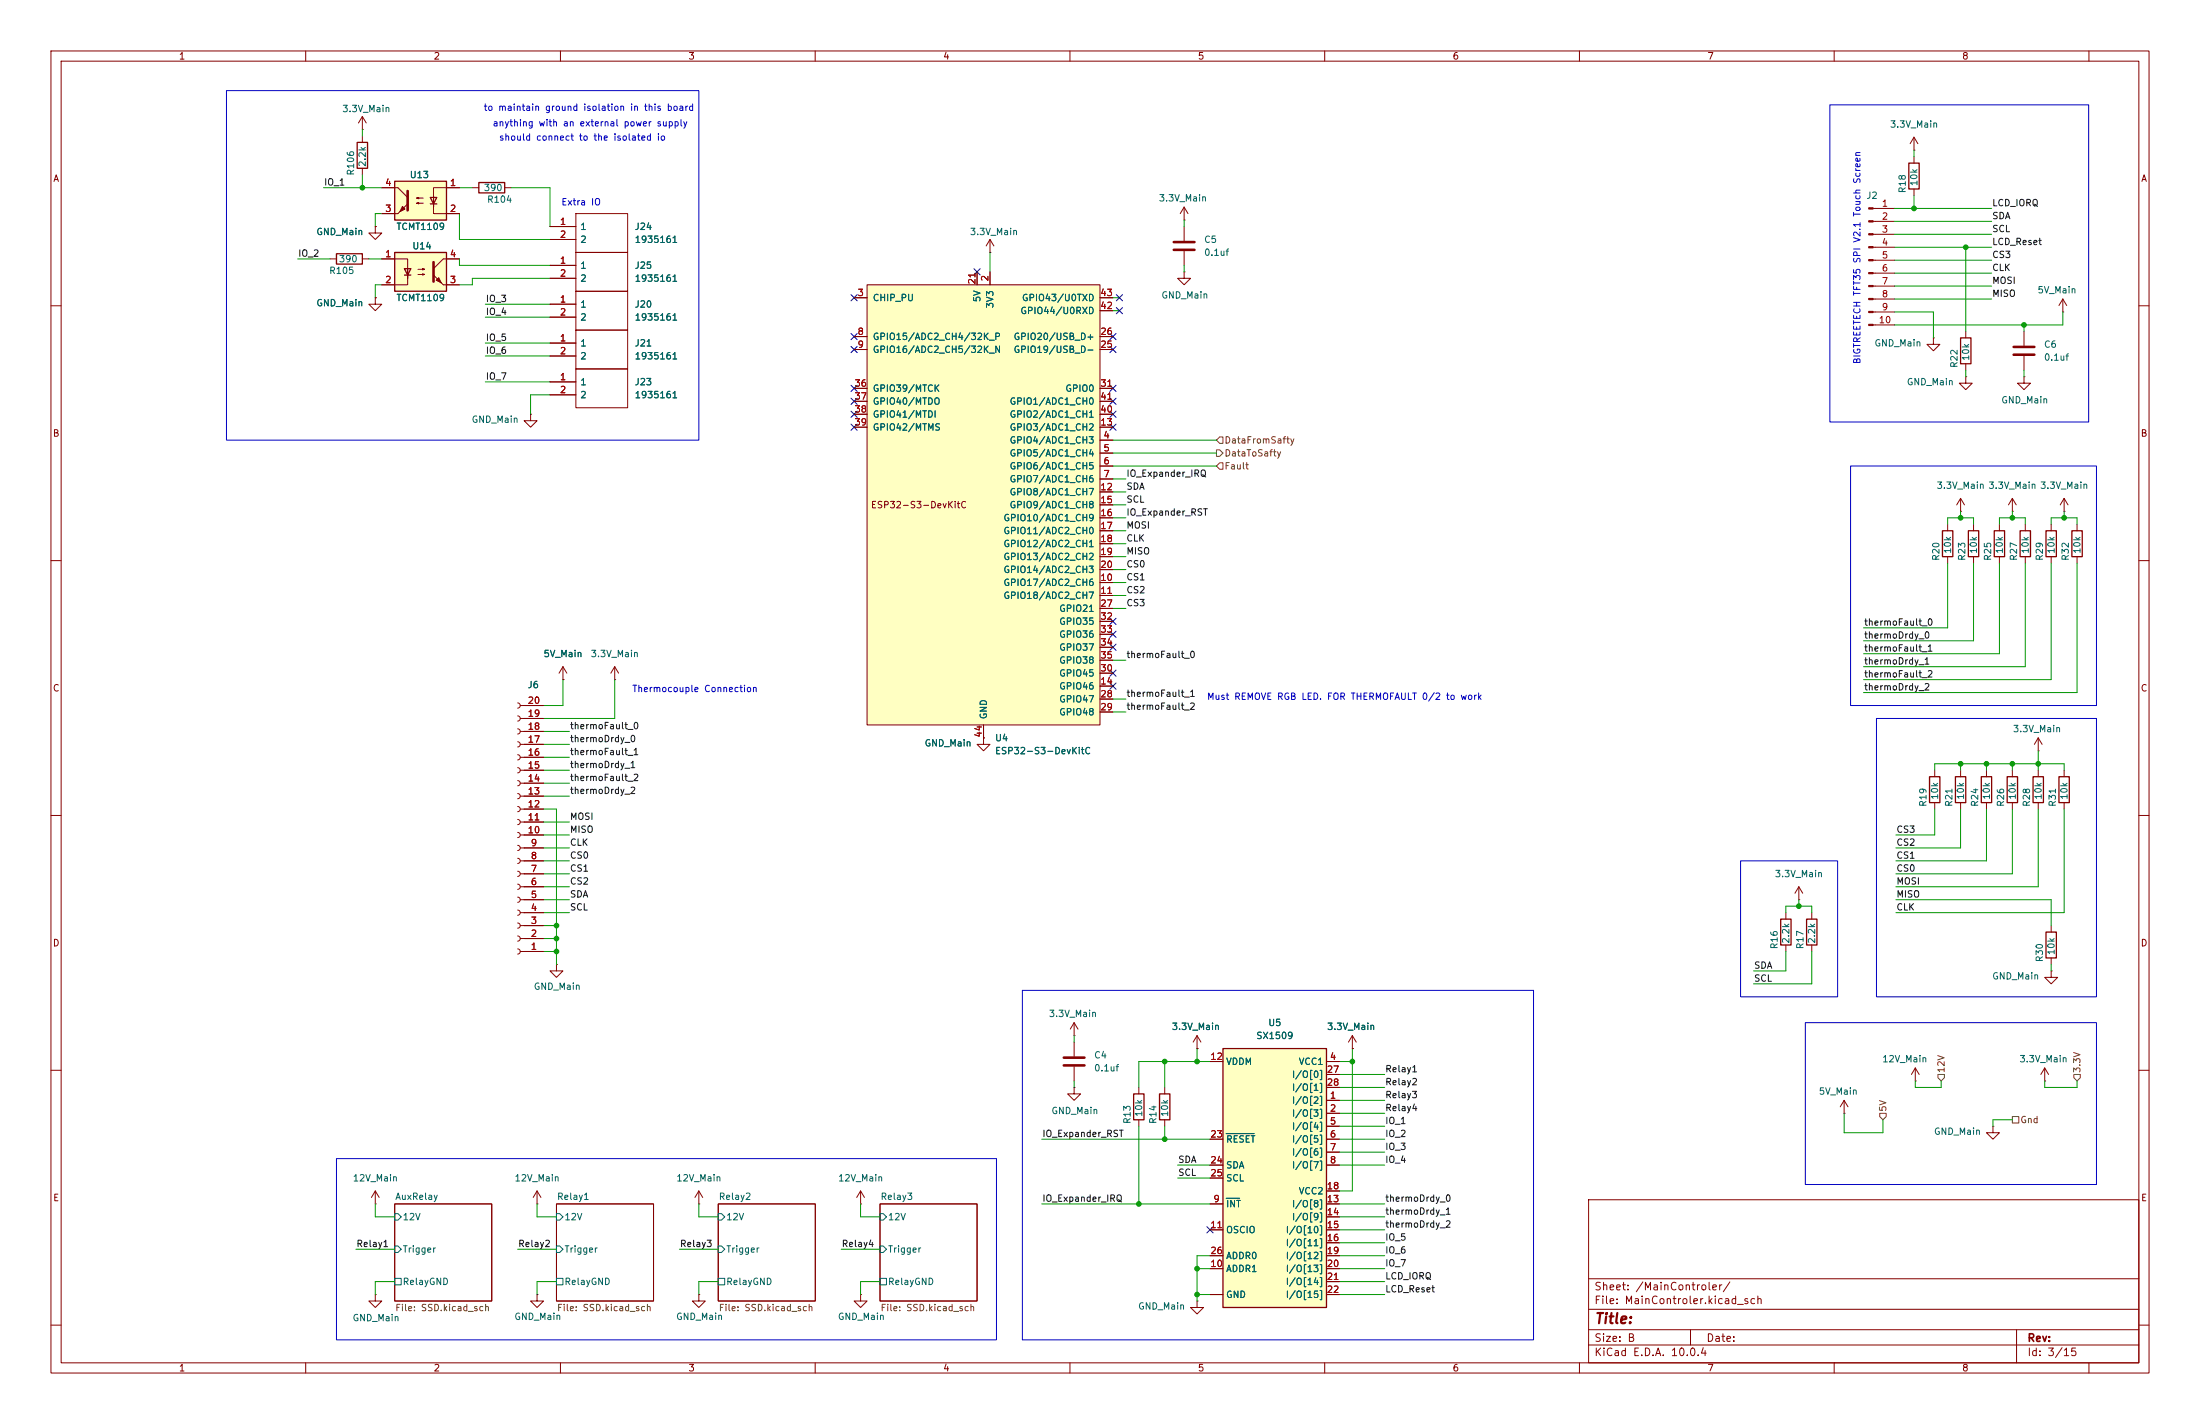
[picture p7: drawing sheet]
<svg xmlns="http://www.w3.org/2000/svg" width="432mm" height="279mm" viewBox="0 0 432 279" stroke-linecap="round" stroke-linejoin="round" font-family="sans-serif">
<g fill="none" stroke="#840000" stroke-width=".2">
<path d="M10 10h411.8v259.4h-411.8zM12 12h407.8v255.4h-407.8zM60 10v2M110 10v2M160 10v2M210 10v2M260 10v2M310 10v2M360 10v2M410 10v2M10 60h2M107.9 67.3h5.1"/>
<path d="M107.9 69.9h5.1M113 64.8h10.2v7.6h-10.2zM419.8 60h2M384.8 97.8l-.8 1.3M384.8 97.8l.8 1.3M384.8 97.8v2.5M10 110h2M384.8 100.3h.1M419.8 110h2M10 160h2M419.8 160h2M10 210h2"/>
<path d="M210.8 213.4v1.2h1.3l-1.3 1.3-1.3-1.3h1.3M210.8 213.4h.1M210.8 204.5v2.8M210.8 209.3v2.8M419.8 210h2M77.5 236.2h19v19.1h-19zM109.2 236.2h19.1v19.1h-19.1zM141 236.2h19v19.1h-19zM172.7 236.2h19.1v19.1h-19.1zM311.8 235.4h108v32h-108zM10 260h2M234.9 255.3v1.2h1.3l-1.3 1.3-1.2-1.3h1.2"/>
<path d="M234.9 255.3h.1M311.8 256.9h108M311.8 250.9h108M419.8 260h2M60 267.4v2M110 267.4v2M160 267.4v2M210 267.4v2M260 267.4v2M310 267.4v2M311.8 263.9h108M311.8 260.9h108"/>
<path d="M331.8 260.9v3M360 267.4v2M395.8 260.9v6.5M410 267.4v2"/>
</g>
<path d="M77.5 238.1h.6l.6 .7-.6 .6h-.6zM109.2 238.1h.7l.6 .7-.6 .6h-.7zM141 238.1h.6l.6 .7-.6 .6h-.6zM172.7 238.1h.7l.6 .7-.6 .6h-.7zM77.5 244.5h.6l.6 .6-.6 .6h-.6zM77.5 250.8h1.2v1.3h-1.2zM109.2 244.5h.7l.6 .6-.6 .6h-.7zM109.2 250.8h1.3v1.3h-1.3zM141 244.5h.6l.6 .6-.6 .6h-.6zM141 250.8h1.2v1.3h-1.2zM172.7 244.5h.7l.6 .6-.6 .6h-.7zM172.7 250.8h1.3v1.3h-1.3z" fill="none" stroke="#006464" stroke-width=".2"/>
<path d="M208.8 207.5h4.1M208.8 209h4.1" fill="none" stroke="#840000" stroke-width=".51"/>
<path d="M170.2 55.9h45.7v86.3h-45.7z" fill="#ffffc2"/>
<g fill="none" stroke="#840000" stroke-width=".2">
<path d="M71.1 26.7v1.2M71.1 33v1.3M92.7 36.8h1.3M99.1 36.8h1.2M375.7 29.5h.1M375.7 26.9l-.8 1.3M375.7 26.9l.7 1.3M375.7 26.9v2.6M375.7 30.7v1.3M375.7 37.1v1.3M73.7 44.5v1.2h1.2l-1.2 1.3-1.3-1.3h1.3M73.7 44.5h.1"/>
<path d="M107.9 44.5h5.1M107.9 47h5.1M113 41.9h10.2v7.6h-10.2zM167.6 58.4h2.6M170.2 55.9h45.7v86.3h-45.7zM191.8 53.3v2.6M194.3 53.3v2.6M215.9 58.4h2.5M367.6 40.9h4.3M367.6 43.4h4.3M367.6 46h4.3M367.6 48.5h4.3"/>
<path d="M367.6 51.1h4.3M367.6 53.6h4.3M367.6 56.1h4.3M367.6 58.7h4.3M404.9 58.7l-.8 1.2M404.9 58.7l.7 1.2M404.9 58.7v2.5M167.6 78.7h2.6M167.6 66h2.6M167.6 68.6h2.6M167.6 76.2h2.6M215.9 78.7h2.5"/>
<path d="M215.9 61h2.5M215.9 66h2.5M215.9 68.6h2.5M215.9 76.2h2.5M367.6 61.2h4.3M367.6 63.8h4.3M404.9 61.2h.1M104.1 81.3v1.3h1.3l-1.3 1.2-1.2-1.2h1.2M104.1 81.3h.1M167.6 83.8h2.6M167.6 81.3h2.6M215.9 83.8h2.5"/>
<path d="M215.9 81.3h2.5M215.9 86.4h2.5M215.9 88.9h2.5M215.9 91.4h2.5M215.9 94h2.5M215.9 96.5h2.5M215.9 99.1h2.5M395 97.8l-.8 1.3M395 97.8l.7 1.3M395 97.8v2.5M215.9 109.2h2.5M215.9 114.3h2.5"/>
<path d="M215.9 116.8h2.5M215.9 101.6h2.5M215.9 104.1h2.5M215.9 106.7h2.5M215.9 111.8h2.5M215.9 119.4h2.5M382.3 102.9v1.2M382.3 109.2v1.3M395 100.3h.1M101.6 137.9l.4 .2 .1 .3-.1 .4-.4 .1M102.1 138.4h4.6M215.9 134.6h2.5"/>
<path d="M215.9 137.2h2.5M215.9 139.7h2.5M215.9 132.1h2.5M215.9 121.9h2.5M215.9 124.5h2.5M215.9 127h2.5M215.9 129.5h2.5M101.6 158.2l.4 .2 .1 .4-.1 .3-.4 .2M101.6 155.7l.4 .2 .1 .3-.1 .4-.4 .1M101.6 153.2l.4 .1 .1 .4-.1 .3-.4 .2M101.6 150.6l.4 .2 .1 .3-.1 .4-.4 .1M101.6 148.1l.4 .1 .1 .4-.1 .3-.4 .2"/>
<path d="M101.6 145.5l.4 .2 .1 .4-.1 .3-.4 .2M101.6 143l.4 .2 .1 .3-.1 .4-.4 .1M101.6 140.5l.4 .1 .1 .4-.1 .3-.4 .2M102.1 158.8h4.6M102.1 156.2h4.6M102.1 153.7h4.6M102.1 151.1h4.6M102.1 148.6h4.6M102.1 146.1h4.6M102.1 143.5h4.6M102.1 141h4.6M193 144.8v1.3h1.3l-1.3 1.2-1.2-1.2h1.2"/>
<path d="M193 144.8h.1M193 142.2v2.6M101.6 178.6l.4 .1 .1 .4-.1 .3-.4 .2M101.6 176l.4 .2 .1 .3-.1 .4-.4 .1M101.6 173.5l.4 .1 .1 .4-.1 .3-.4 .2M101.6 170.9l.4 .2 .1 .4-.1 .3-.4 .2M101.6 168.4l.4 .2 .1 .3-.1 .4-.4 .1M101.6 165.9l.4 .1 .1 .4-.1 .3-.4 .2M101.6 163.3l.4 .2 .1 .3-.1 .4-.4 .1M101.6 160.8l.4 .1 .1 .4-.1 .3-.4 .2M102.1 179.1h4.6M102.1 176.5h4.6"/>
<path d="M102.1 174h4.6M102.1 171.5h4.6M102.1 168.9h4.6M102.1 166.4h4.6M102.1 163.8h4.6M102.1 161.3h4.6M350.5 179.1v1.2M353.1 176.5h.1M353.1 174l-.8 1.3M353.1 174l.7 1.3M353.1 174v2.5M355.6 179.1v1.2"/>
<path d="M101.6 186.2l.4 .1 .1 .4-.1 .3-.4 .2M101.6 183.6l.4 .2 .1 .4-.1 .3-.4 .2M101.6 181.1l.4 .2 .1 .3-.1 .4-.4 .1M102.1 186.7h4.6M102.1 184.2h4.6M102.1 181.6h4.6M350.5 185.4v1.3M355.6 185.4v1.3M223.5 213.4v1.2M223.5 219.7v1.3M228.6 213.4v1.2M228.6 219.7v1.3"/>
<path d="M234.9 205.7h.1M234.9 203.2l-.7 1.3M234.9 203.2l.8 1.3M234.9 203.2v2.5M265.4 205.7h.1M265.4 203.2l-.7 1.3M265.4 203.2l.8 1.3M265.4 203.2v2.5M361.9 218.4h.1M361.9 215.9l-.7 1.3M361.9 215.9l.8 1.3M361.9 215.9v2.5"/>
<path d="M375.9 212.1h.1M375.9 209.6l-.7 1.2M375.9 209.6l.8 1.2M375.9 209.6v2.5M401.3 212.1h.1M401.3 209.6l-.7 1.2M401.3 209.6l.8 1.2M401.3 209.6v2.5M73.7 236.2h.1M73.7 233.7l-.8 1.3M73.7 233.7l.7 1.3M73.7 233.7v2.5"/>
<path d="M105.4 236.2h.1M105.4 233.7l-.8 1.3M105.4 233.7l.8 1.3M105.4 233.7v2.5M137.2 236.2h.1M137.2 233.7l-.8 1.3M137.2 233.7l.7 1.3M137.2 233.7v2.5M168.9 236.2h.1M168.9 233.7l-.8 1.3M168.9 233.7l.8 1.3M168.9 233.7v2.5"/>
<path d="M391.2 221v1.3h1.2l-1.2 1.2-1.3-1.2h1.3M391.2 221h.1M73.7 254v1.3h1.2l-1.2 1.2-1.3-1.2h1.3M73.7 254h.1M105.4 254v1.3h1.3l-1.3 1.2-1.3-1.2h1.3M105.4 254h.1M137.2 254v1.3h1.2l-1.2 1.2-1.3-1.2h1.3M137.2 254h.1M168.9 254v1.3h1.3l-1.3 1.2-1.3-1.2h1.3M168.9 254h.1"/>
</g>
<path d="M70.1 27.9h2v5.1h-2zM94 35.8h5.1v2h-5.1zM374.6 32h2.1v5.1h-2.1zM381.3 104.1h2v5.1h-2zM349.5 180.3h2v5.1h-2zM354.6 180.3h2v5.1h-2zM222.5 214.6h2v5.1h-2zM227.6 214.6h2v5.1h-2z" fill="none" stroke="#840000" stroke-width=".25"/>
<g fill="#840000" stroke="#840000" stroke-width=".2">
<path d="M366.8 40.8h.8v.2h-.8z"/>
<path d="M366.8 43.3h.8v.3h-.8z"/>
<path d="M366.8 45.8h.8v.3h-.8z"/>
<path d="M366.8 48.4h.8v.2h-.8z"/>
<path d="M366.8 50.9h.8v.3h-.8z"/>
<path d="M366.8 53.5h.8v.2h-.8z"/>
<path d="M366.8 56h.8v.3h-.8z"/>
<path d="M366.8 58.5h.8v.3h-.8z"/>
<path d="M366.8 61.1h.8v.2h-.8z"/>
<path d="M366.8 63.6h.8v.3h-.8z"/>
</g>
<path d="M77.5 35.6h10.1v7.6h-10.1z" fill="#ffffc2"/>
<path d="M77.5 35.6h10.1v7.6h-10.1zM84.5 38.7h1.2l-.6 1.3zM84.5 40h1.2M384.8 66.3h2v5.1h-2zM378.7 152.4h2v5.1h-2zM383.8 152.4h2v5.1h-2zM388.9 152.4h2v5.1h-2zM399 152.4h2.1v5.1h-2.1zM404.1 152.4h2v5.1h-2zM401.6 182.9h2v5.1h-2z" fill="none" stroke="#840000" stroke-width=".25"/>
<g fill="none" stroke="#840000" stroke-width=".2">
<path d="M71.1 25.4h.1M71.1 22.9l-.7 1.2M71.1 22.9l.8 1.2M71.1 22.9v2.5M74.9 36.8h3.2l1.9 1.9M81.8 38.9l.4-.2v.3l-.4-.1h1.3M81.8 39.9l.4-.1v.2l-.4-.1h1.3M90.2 36.8h-5.1v3.8v-1.9M73.7 58.4v1.3h1.2l-1.2 1.3-1.3-1.3h1.3M73.7 58.4h.1M74.9 41.9h3.2M85.1 40v1.9h5.1"/>
<path d="M194.3 49.5h.1M194.3 47l-.8 1.3M194.3 47l.8 1.3M194.3 47v2.5M232.4 53.3v1.3h1.3l-1.3 1.3-1.3-1.3h1.3M232.4 53.3h.1M232.4 43.2h.1M232.4 40.6l-.8 1.3M232.4 40.6l.8 1.3M232.4 40.6v2.6M232.4 44.5v2.7M232.4 49.3v2.8"/>
<path d="M379.5 66.3v1.3h1.2l-1.2 1.2-1.3-1.2h1.3M379.5 66.3h.1M385.8 73.9v1.3h1.3l-1.3 1.3-1.2-1.3h1.2M385.8 73.9h.1M385.8 65v1.3M385.8 71.4v1.2M397.3 73.9v1.3h1.2l-1.2 1.3-1.3-1.3h1.3M397.3 73.9h.1M397.3 65v2.8M397.3 69.9v2.7M110.5 133.4h.1M110.5 130.8l-.8 1.3"/>
<path d="M110.5 130.8l.8 1.3M110.5 130.8v2.6M120.6 133.4h.1M120.6 130.8l-.7 1.3M120.6 130.8l.8 1.3M120.6 130.8v2.6M379.7 151.1v1.3M379.7 157.5v1.3M384.8 151.1v1.3M384.8 157.5v1.3M389.9 151.1v1.3M389.9 157.5v1.3"/>
<path d="M400 147.3h.1M400 144.8l-.7 1.3M400 144.8l.8 1.3M400 144.8v2.5M400 151.1v1.3M400 157.5v1.3M405.1 151.1v1.3M405.1 157.5v1.3M109.2 189.2v1.3h1.3l-1.3 1.3-1.3-1.3h1.3M109.2 189.2h.1M402.6 190.5v1.3h1.3l-1.3 1.2-1.3-1.2h1.3M402.6 190.5h.1"/>
<path d="M402.6 181.6v1.3M402.6 188v1.2"/>
</g>
<path d="M80 37.5v3.8M230.4 47.5h4M230.4 49h4M395.2 68.1h4.1M395.2 69.6h4.1" fill="none" stroke="#840000" stroke-width=".51"/>
<g fill="#840000" stroke="#840000" stroke-width=".2">
<path d="M79 40.5l.5 .5-1 .5z"/>
<path d="M80 40l-1.9 1.9z"/>
</g>
<path d="M240 205.7h20.3v50.8h-20.3z" fill="#ffffc2"/>
<path d="M396.5 104.1h2v5.1h-2zM401.6 104.1h2v5.1h-2zM406.7 104.1h2v5.1h-2zM394 152.4h2v5.1h-2zM240 205.7h20.3v50.8h-20.3z" fill="none" stroke="#840000" stroke-width=".25"/>
<g fill="none" stroke="#840000" stroke-width=".2">
<path d="M397.5 102.9v1.2M397.5 109.2v1.3M402.6 102.9v1.2M402.6 109.2v1.3M407.7 102.9v1.2M407.7 109.2v1.3M395 151.1v1.3M395 157.5v1.3M237.5 208.3h2.5M260.3 215.9h2.6M260.3 218.4h2.6M260.3 208.3h2.6"/>
<path d="M260.3 210.8h2.6M260.3 213.4h2.6M237.5 223.5h2.5M237.5 228.6h2.5M237.5 236.2h2.5M237.5 231.1h2.5M260.3 221h2.6M260.3 223.5h2.6M260.3 226.1h2.6M260.3 228.6h2.6M260.3 236.2h2.6M260.3 238.8h2.6"/>
<path d="M260.3 233.7h2.6M237.5 248.9h2.5M237.5 241.3h2.5M237.5 254h2.5M237.5 246.4h2.5M260.3 248.9h2.6M260.3 241.3h2.6M260.3 243.8h2.6M260.3 254h2.6M260.3 246.4h2.6M260.3 251.5h2.6"/>
</g>
<path d="M240.7 235.1h2.6M240.7 222.4h5.5" fill="none" stroke="#006464" stroke-width=".2"/>
<path d="M77.5 49.5h10.1v7.7h-10.1z" fill="#ffffc2"/>
<path d="M66 49.8h5.1v2h-5.1zM77.5 49.5h10.1v7.7h-10.1zM79.4 52.7h1.2l-.6 1.3zM79.4 54h1.2M386.3 104.1h2.1v5.1h-2.1zM391.4 104.1h2v5.1h-2z" fill="none" stroke="#840000" stroke-width=".25"/>
<g fill="none" stroke="#840000" stroke-width=".2">
<path d="M74.9 36.8h2.6M87.6 36.8h2.6M64.8 50.8h1.2M71.1 50.8h1.3M73.7 44.5h.1M73.7 58.4h.1M74.9 50.8h5.1v3.8v-1.9M74.9 41.9h2.6M80 54v1.9h-5.1M82 52.8h1.3l-.4 .2v-.3l.4 .1M82 53.8h1.3l-.4 .2v-.3l.4 .1M87 55.9h3.2"/>
<path d="M87.6 41.9h2.6M90.2 50.8h-3.2l-1.9 1.9M107.9 59.7h5.1M107.9 52.1h5.1M107.9 54.6h5.1M107.9 44.5h5.1M107.9 47h5.1M113 57.2h10.2v7.6h-10.2zM113 49.5h10.2v7.7h-10.2zM167.6 58.4h2.6M191.8 53.3v2.6M194.3 53.3v2.6"/>
<path d="M215.9 58.4h2.5M107.9 74.9h5.1M107.9 77.5h5.1M107.9 62.2h5.1M107.9 67.3h5.1M107.9 69.9h5.1M113 72.4h10.2v7.6h-10.2zM167.6 78.7h2.6M167.6 66h2.6M167.6 68.6h2.6M167.6 76.2h2.6M215.9 78.7h2.5"/>
<path d="M215.9 61h2.5M215.9 66h2.5M215.9 68.6h2.5M215.9 76.2h2.5M167.6 83.8h2.6M167.6 81.3h2.6M215.9 83.8h2.5M215.9 81.3h2.5M215.9 86.4h2.5M215.9 88.9h2.5M215.9 91.4h2.5M215.9 94h2.5"/>
<path d="M215.9 96.5h2.5M215.9 99.1h2.5M405.1 97.8l-.7 1.3M405.1 97.8l.8 1.3M405.1 97.8v2.5M215.9 109.2h2.5M215.9 114.3h2.5M215.9 116.8h2.5M215.9 101.6h2.5M215.9 104.1h2.5M215.9 106.7h2.5M215.9 111.8h2.5"/>
<path d="M215.9 119.4h2.5M387.3 102.9v1.2M387.3 109.2v1.3M392.4 102.9v1.2M392.4 109.2v1.3M405.1 100.3h.1M102.9 138.4h3.8M110.5 133.4h.1M215.9 134.6h2.5M215.9 137.2h2.5M215.9 139.7h2.5M215.9 132.1h2.5"/>
<path d="M215.9 121.9h2.5M215.9 124.5h2.5M215.9 127h2.5M215.9 129.5h2.5M102.9 158.8h3.8M102.9 156.2h3.8M102.9 153.7h3.8M102.9 151.1h3.8M102.9 148.6h3.8M102.9 146.1h3.8M102.9 143.5h3.8M102.9 141h3.8"/>
<path d="M193 144.8h.1M193 142.2v2.6M102.9 179.1h3.8M102.9 176.5h3.8M102.9 174h3.8M102.9 171.5h3.8M102.9 168.9h3.8M102.9 166.4h3.8M102.9 163.8h3.8M102.9 161.3h3.8M102.9 186.7h3.8M102.9 184.2h3.8"/>
<path d="M102.9 181.6h3.8M210.8 203.2h.1M210.8 200.7l-.7 1.2M210.8 200.7l.8 1.2M210.8 200.7v2.5M234.9 205.7h.1M237.5 208.3h2.5M260.3 215.9h2.6M260.3 218.4h2.6M260.3 208.3h2.6M260.3 210.8h2.6M260.3 213.4h2.6"/>
<path d="M265.4 205.7h.1M237.5 223.5h2.5M237.5 228.6h2.5M237.5 236.2h2.5M237.5 231.1h2.5M260.3 221h2.6M260.3 223.5h2.6M260.3 226.1h2.6M260.3 228.6h2.6M260.3 236.2h2.6M260.3 238.8h2.6M260.3 233.7h2.6"/>
<path d="M237.5 248.9h2.5M237.5 241.3h2.5M237.5 254h2.5M237.5 246.4h2.5M260.3 248.9h2.6M260.3 241.3h2.6M260.3 243.8h2.6M260.3 254h2.6M260.3 246.4h2.6M260.3 251.5h2.6"/>
</g>
<path d="M85.1 51.4v3.8" fill="none" stroke="#840000" stroke-width=".51"/>
<g fill="#840000" stroke="#840000" stroke-width=".2">
<path d="M85.6 55l.5-.5 .5 1z"/>
<path d="M85.1 54l1.9 1.9z"/>
</g>
<path d="M238.8 91.4l.6-.6h.6v1.3h-.6zM238.8 88.3h.6l.6 .6-.6 .6h-.6zM239.4 85.7h.6v1.3h-.6l-.6-.6zM368.9 218.4h1.3v.7l-.6 .6-.7-.6zM380.4 210.8h1.2v.7l-.6 .6-.6-.6zM395 219.1h1.2v1.2h-1.2zM407 210.8h1.3v.7l-.6 .6-.7-.6z" fill="none" stroke="#725600" stroke-width=".2"/>
<g fill="none" stroke="#009600" stroke-width=".2">
<path d="M63.5 36.8h11.4M71.1 25.4v1.3M71.1 34.3v2.5M90.2 36.8h2.5M100.3 36.8h7.6v7.7M375.7 29.5v1.2M375.7 38.4v2.5M58.4 50.8h6.4M72.4 50.8h2.5M74.9 55.9h-1.2v2.5M74.9 41.9h-1.2v2.6M90.2 41.9v5.1h17.7"/>
<path d="M90.2 50.8v1.3h17.7M95.2 59.7h12.7M107.9 54.6h-15.2v1.3h-2.5M194.3 49.5v3.8M218.4 58.4h1.3M232.4 43.2v1.3M232.4 52.1v1.2M371.9 40.9h19M371.9 48.5h19M371.9 46h19M371.9 43.4h19M371.9 56.1h19"/>
<path d="M371.9 58.7h19M371.9 51.1h19M371.9 53.6h19M385.8 48.5v16.5M95.2 74.9h12.7M95.2 67.3h12.7M95.2 69.9h12.7M95.2 62.2h12.7M107.9 77.5h-3.8v3.8M218.4 61h1.3M371.9 61.2h7.6v5.1M385.8 72.6v1.3"/>
<path d="M397.3 63.8v1.2M397.3 72.6v1.3M404.9 61.2v2.6h-33M218.4 94h2.6M218.4 91.4h20.4M218.4 96.5h2.6M218.4 99.1h2.6M218.4 86.4h20.4M218.4 88.9h20.4M218.4 119.4h2.6M218.4 104.1h2.6M218.4 106.7h2.6"/>
<path d="M218.4 101.6h2.6M218.4 109.2h2.6M218.4 111.8h2.6M218.4 116.8h2.6M218.4 114.3h2.6M382.3 102.9v-1.3h5v1.3M382.3 110.5v12.7h-16.5M384.8 100.3v1.3M387.3 110.5v15.2h-21.5M392.4 102.9v-1.3h5.1v1.3M392.4 110.5v17.8h-26.6M395 100.3v1.3"/>
<path d="M397.5 110.5v20.3h-31.7M402.6 102.9v-1.3h5.1v1.3M402.6 110.5v22.9h-36.8M405.1 100.3v1.3M407.7 110.5v25.4h-41.9M110.5 133.4v5h-3.8M120.6 133.4v7.6h-13.9M218.4 137.2h2.6M218.4 139.7h2.6M218.4 129.5h2.6M106.7 143.5h5.1M106.7 153.7h5.1"/>
<path d="M106.7 148.6h5.1M106.7 146.1h5.1M106.7 151.1h5.1M106.7 158.8h2.5v30.4M106.7 156.2h5.1M379.7 158.8v5h-7.6M379.7 151.1v-1.2h25.4v1.2M384.8 158.8v7.6h-12.7M384.8 149.9v1.2M389.9 158.8v10.1h-17.8M389.9 149.9v1.2M395 158.8v12.7h-22.9"/>
<path d="M395 149.9v1.2M400 158.8v15.2h-27.9M400 147.3v3.8M405.1 158.8v20.3h-33M106.7 176.5h5.1M106.7 166.4h5.1M106.7 171.5h5.1M106.7 163.8h5.1M106.7 179.1h5.1M106.7 168.9h5.1M106.7 174h5.1M106.7 161.3h5.1"/>
<path d="M350.5 179.1v-1.3h5.1v1.3M353.1 176.5v1.3M372.1 176.5h30.5v5.1M106.7 184.2h2.5M106.7 181.6h2.5M106.7 186.7h2.5M350.5 186.7v3.8h-6.3M355.6 186.7v6.3h-11.4M402.6 189.2v1.3M210.8 203.2v1.3M210.8 212.1v1.3M228.6 208.3v5.1"/>
<path d="M234.9 205.7v2.6M237.5 208.3h-14v5.1M262.9 208.3h2.5M262.9 210.8h8.9M262.9 218.4h8.9M262.9 213.4h8.9M262.9 215.9h8.9M265.4 205.7v28h-2.5M361.9 218.4v3.9h7.7v-2.6M375.9 212.1v1.3h5.1v-1.3M395 219.7h-3.8v1.3M401.3 212.1v1.3h6.4v-1.3"/>
<path d="M73.7 236.2v2.6h3.8M105.4 236.2v2.6h3.8M137.2 236.2v2.6h3.8M168.9 236.2v2.6h3.8M204.5 236.2h33M204.5 223.5h33M223.5 221v15.2M228.6 221v2.5M231.1 228.6h6.4M231.1 231.1h6.4M262.9 228.6h8.9M262.9 226.1h8.9"/>
<path d="M262.9 236.2h8.9M262.9 238.8h8.9M262.9 221h8.9M262.9 223.5h8.9M69.8 245.1h7.7M77.5 251.5h-3.8v2.5M101.6 245.1h7.6M109.2 251.5h-3.8v2.5M133.3 245.1h7.7M141 251.5h-3.8v2.5M165.1 245.1h7.6M172.7 251.5h-3.8v2.5"/>
<path d="M234.9 248.9h2.6M234.9 254h2.6M237.5 246.4h-2.6v8.9M262.9 248.9h8.9M262.9 246.4h8.9M262.9 243.8h8.9M262.9 254h8.9M262.9 251.5h8.9M262.9 241.3h8.9"/>
</g>
<g fill="none" stroke="#000084" stroke-width=".2">
<path d="M167 57.8l1.2 1.2M168.2 57.8l-1.2 1.2M191.2 52.7l1.2 1.2M192.4 52.7l-1.2 1.2M219.1 57.8l1.2 1.2M220.3 57.8l-1.2 1.2M167 78.1l1.2 1.2M167 65.4l1.2 1.2M167 75.6l1.2 1.2M167 68l1.2 1.2M168.2 78.1l-1.2 1.2M168.2 65.4l-1.2 1.2"/>
<path d="M168.2 75.6l-1.2 1.2M168.2 68l-1.2 1.2M217.8 68l1.2 1.2M217.8 65.4l1.2 1.2M217.8 75.6l1.2 1.2M217.8 78.1l1.2 1.2M219 68l-1.2 1.2M219 65.4l-1.2 1.2M219 75.6l-1.2 1.2M219 78.1l-1.2 1.2M219.1 60.4l1.2 1.2M220.3 60.4l-1.2 1.2"/>
<path d="M167 80.7l1.2 1.2M167 83.2l1.2 1.2M168.2 80.7l-1.2 1.2M168.2 83.2l-1.2 1.2M217.8 83.2l1.2 1.2M217.8 80.7l1.2 1.2M219 83.2l-1.2 1.2M219 80.7l-1.2 1.2M217.8 121.3l1.2 1.2M217.8 131.5l1.2 1.2M217.8 123.9l1.2 1.2M217.8 126.4l1.2 1.2"/>
<path d="M217.8 134l1.2 1.2M219 121.3l-1.2 1.2M219 131.5l-1.2 1.2M219 123.9l-1.2 1.2M219 126.4l-1.2 1.2M219 134l-1.2 1.2M236.9 240.7l1.2 1.2M238.1 240.7l-1.2 1.2"/>
</g>
<path d="M44.4 17.8h92.8v68.6h-92.8zM359.2 20.6h50.8v62.2h-50.8zM363.2 91.4h48.3v47h-48.3zM368.3 141h43.2v54.6h-43.2zM341.6 168.9h19.1v26.7h-19.1zM200.7 194.3h100.3v68.6h-100.3zM354.3 200.7h57.2v31.7h-57.2zM66 227.3h129.6v35.6h-129.6z" fill="none" stroke="#0000c2" stroke-width=".2"/>
<path d="M240.7 235.1h2.6M240.7 222.4h5.5" fill="none" stroke="#006464" stroke-width=".2"/>
<g fill="#009600" stroke="#009600" stroke-width=".2">
<circle cx="109.2" cy="181.6" r=".46"/>
<circle cx="109.2" cy="184.2" r=".46"/>
<circle cx="109.2" cy="186.7" r=".46"/>
<circle cx="223.5" cy="236.2" r=".46"/>
<circle cx="234.9" cy="254" r=".46"/>
<circle cx="228.6" cy="223.5" r=".46"/>
<circle cx="234.9" cy="248.9" r=".46"/>
<circle cx="265.4" cy="208.3" r=".46"/>
<circle cx="71.1" cy="36.8" r=".46"/>
<circle cx="228.6" cy="208.3" r=".46"/>
<circle cx="234.9" cy="208.3" r=".46"/>
<circle cx="353.1" cy="177.8" r=".46"/>
<circle cx="375.7" cy="40.9" r=".46"/>
<circle cx="385.8" cy="48.5" r=".46"/>
<circle cx="397.3" cy="63.8" r=".46"/>
<circle cx="389.9" cy="149.9" r=".46"/>
<circle cx="395" cy="149.9" r=".46"/>
<circle cx="400" cy="149.9" r=".46"/>
<circle cx="384.8" cy="149.9" r=".46"/>
<circle cx="395" cy="101.6" r=".46"/>
<circle cx="405.1" cy="101.6" r=".46"/>
<circle cx="384.8" cy="101.6" r=".46"/>
</g>
<text font-size="2" fill="#840000" x="312.8" y="260.2">Title:</text>
<g font-size="1.5" fill="#840000">
<text x="312.8" y="256.2">File: MainControler.kicad_sch</text>
<text x="312.8" y="253.5">Sheet: /MainControler/</text>
<text x="312.8" y="263.6">Size: B</text>
<text x="334.8" y="263.6">Date:</text>
<text x="397.8" y="263.6">Rev:</text>
<text x="312.8" y="266.4">KiCad E.D.A. 10.0.4</text>
<text x="397.8" y="266.4">Id: 3/15</text>
</g>
<g font-size="1.3" fill="#840000">
<text x="35" y="12">1</text>
<text x="85" y="12">2</text>
<text x="135" y="12">3</text>
<text x="185" y="12">4</text>
<text x="235" y="12">5</text>
<text x="285" y="12">6</text>
<text x="335" y="12">7</text>
<text x="385" y="12">8</text>
<text x="10.3" y="36">A</text>
<text x="420.1" y="36">A</text>
<text x="10.3" y="86">B</text>
<text x="420.1" y="86">B</text>
<text x="170.8" y="100">ESP32-S3-DevKitC</text>
<text x="10.3" y="136">C</text>
<text x="420.1" y="136">C</text>
<text x="10.3" y="186">D</text>
<text x="420.1" y="186">D</text>
<text x="10.3" y="236">E</text>
<text x="420.1" y="236">E</text>
<text x="35" y="269.4">1</text>
<text x="85" y="269.4">2</text>
<text x="135" y="269.4">3</text>
<text x="185" y="269.4">4</text>
<text x="235" y="269.4">5</text>
<text x="285" y="269.4">6</text>
<text x="335" y="269.4">7</text>
<text x="385" y="269.4">8</text>
</g>
<g font-size="1.3" fill="#006464">
<text x="67.1" y="22.3">3.3V_Main</text>
<text x="370.8" y="25.4">3.3V_Main</text>
<text x="69.8" y="34.6" transform="rotate(-90 69.8 34.6)">R106</text>
<text x="72.1" y="32.9" transform="rotate(-90 72.1 32.9)">2.2k</text>
<text x="80.3" y="35.3">U13</text>
<text x="94.9" y="37.8">390</text>
<text x="95.5" y="40.1">R104</text>
<text x="227.3" y="39.8">3.3V_Main</text>
<text x="366.2" y="39.3">J2</text>
<text x="374.4" y="38" transform="rotate(-90 374.4 38)">R18</text>
<text x="376.6" y="36.6" transform="rotate(-90 376.6 36.6)">10k</text>
<text x="62" y="46.4">GND_Main</text>
<text x="77.7" y="45.4">TCMT1109</text>
<text x="113.8" y="45.4">1</text>
<text x="113.8" y="48">2</text>
<text x="124.5" y="48">1935161</text>
<text x="124.5" y="45.4">J24</text>
<text x="190.3" y="46.4">3.3V_Main</text>
<text x="236.2" y="48">C5</text>
<text x="66.4" y="51.8">390</text>
<text x="80.8" y="49.2">U14</text>
<text x="113.8" y="53">1</text>
<text x="124.5" y="53">J25</text>
<text x="236.2" y="50.5">0.1uf</text>
<text x="64.5" y="54.1">R105</text>
<text x="77.7" y="59.4">TCMT1109</text>
<text x="113.8" y="55.6">2</text>
<text x="124.5" y="55.6">1935161</text>
<text x="171.2" y="59.4">CHIP_PU</text>
<text x="192.7" y="59.4" transform="rotate(-90 192.7 59.4)">5V</text>
<text x="200.5" y="59.4">GPIO43/U0TXD</text>
<text x="227.8" y="58.9">GND_Main</text>
<text x="399.8" y="57.9">5V_Main</text>
<text x="62" y="60.4">GND_Main</text>
<text x="113.8" y="60.7">1</text>
<text x="113.8" y="63.2">2</text>
<text x="124.5" y="63.2">1935161</text>
<text x="124.5" y="60.7">J20</text>
<text x="195.3" y="60.6" transform="rotate(-90 195.3 60.6)">3V3</text>
<text x="200.2" y="61.9">GPIO44/U0RXD</text>
<text x="113.8" y="68.3">1</text>
<text x="113.8" y="70.8">2</text>
<text x="124.5" y="70.8">1935161</text>
<text x="124.5" y="68.3">J21</text>
<text x="171.2" y="67">GPIO15/ADC2_CH4/32K_P</text>
<text x="171.2" y="69.6">GPIO16/ADC2_CH5/32K_N</text>
<text x="198.8" y="69.6">GPIO19/USB_D-</text>
<text x="198.8" y="67">GPIO20/USB_D+</text>
<text x="367.8" y="68.3">GND_Main</text>
<text x="386.8" y="70.9" transform="rotate(-90 386.8 70.9)">10k</text>
<text x="401.1" y="68.5">C6</text>
<text x="401.1" y="71.1">0.1uf</text>
<text x="113.8" y="75.9">1</text>
<text x="124.5" y="75.9">J23</text>
<text x="171.2" y="77.2">GPIO39/MTCK</text>
<text x="209" y="77.2">GPIO0</text>
<text x="374.2" y="75.9">GND_Main</text>
<text x="384.5" y="72.3" transform="rotate(-90 384.5 72.3)">R22</text>
<text x="92.5" y="83.3">GND_Main</text>
<text x="113.8" y="78.4">2</text>
<text x="124.5" y="78.4">1935161</text>
<text x="171.2" y="79.7">GPIO40/MTDO</text>
<text x="171.2" y="82.3">GPIO41/MTDI</text>
<text x="198" y="82.3">GPIO2/ADC1_CH1</text>
<text x="198" y="79.7">GPIO1/ADC1_CH0</text>
<text x="392.7" y="79.5">GND_Main</text>
<text x="171.2" y="84.8">GPIO42/MTMS</text>
<text x="198" y="87.3">GPIO4/ADC1_CH3</text>
<text x="198" y="89.9">GPIO5/ADC1_CH4</text>
<text x="198" y="84.8">GPIO3/ADC1_CH2</text>
<text x="198" y="92.4">GPIO6/ADC1_CH5</text>
<text x="198" y="95">GPIO7/ADC1_CH6</text>
<text x="198" y="97.5">GPIO8/ADC1_CH7</text>
<text x="198" y="100">GPIO9/ADC1_CH8</text>
<text x="380" y="96.2">3.3V_Main 3.3V_Main 3.3V_Main</text>
<text x="196.8" y="102.6">GPIO10/ADC1_CH9</text>
<text x="196.8" y="105.1">GPIO11/ADC2_CH0</text>
<text x="196.8" y="107.7">GPIO12/ADC2_CH1</text>
<text x="196.8" y="110.2">GPIO13/ADC2_CH2</text>
<text x="196.8" y="112.7">GPIO14/ADC2_CH3</text>
<text x="381" y="110.2" transform="rotate(-90 381 110.2)">R20</text>
<text x="383.2" y="108.8" transform="rotate(-90 383.2 108.8)">10k</text>
<text x="386" y="110.2" transform="rotate(-90 386 110.2)">R23</text>
<text x="388.3" y="108.8" transform="rotate(-90 388.3 108.8)">10k</text>
<text x="391.1" y="110.2" transform="rotate(-90 391.1 110.2)">R25</text>
<text x="393.4" y="108.8" transform="rotate(-90 393.4 108.8)">10k</text>
<text x="396.2" y="110.2" transform="rotate(-90 396.2 110.2)">R27</text>
<text x="398.5" y="108.8" transform="rotate(-90 398.5 108.8)">10k</text>
<text x="401.3" y="110.2" transform="rotate(-90 401.3 110.2)">R29</text>
<text x="403.6" y="108.8" transform="rotate(-90 403.6 108.8)">10k</text>
<text x="406.4" y="110.2" transform="rotate(-90 406.4 110.2)">R32</text>
<text x="408.6" y="108.8" transform="rotate(-90 408.6 108.8)">10k</text>
<text x="196.8" y="115.3">GPIO17/ADC2_CH6</text>
<text x="196.8" y="117.8">GPIO18/ADC2_CH7</text>
<text x="207.8" y="120.4">GPIO21</text>
<text x="207.8" y="122.9">GPIO35</text>
<text x="207.8" y="125.4">GPIO36</text>
<text x="106.6" y="129.2">5V_Main</text>
<text x="115.8" y="129.2">3.3V_Main</text>
<text x="207.8" y="128">GPIO37</text>
<text x="207.8" y="130.5">GPIO38</text>
<text x="103.5" y="135.3">J6</text>
<text x="207.8" y="135.6">GPIO46</text>
<text x="207.8" y="133.1">GPIO45</text>
<text x="194" y="141.2" transform="rotate(-90 194 141.2)">GND</text>
<text x="207.8" y="138.1">GPIO47</text>
<text x="207.8" y="140.7">GPIO48</text>
<text x="395" y="144">3.3V_Main</text>
<text x="181.4" y="146.8">GND_Main</text>
<text x="195.2" y="145.8">U4</text>
<text x="195.2" y="148.3">ESP32-S3-DevKitC</text>
<text x="378.4" y="158.4" transform="rotate(-90 378.4 158.4)">R19</text>
<text x="380.7" y="157" transform="rotate(-90 380.7 157)">10k</text>
<text x="383.5" y="158.4" transform="rotate(-90 383.5 158.4)">R21</text>
<text x="385.8" y="157" transform="rotate(-90 385.8 157)">10k</text>
<text x="388.6" y="158.4" transform="rotate(-90 388.6 158.4)">R24</text>
<text x="390.9" y="157" transform="rotate(-90 390.9 157)">10k</text>
<text x="393.7" y="158.4" transform="rotate(-90 393.7 158.4)">R26</text>
<text x="395.9" y="157" transform="rotate(-90 395.9 157)">10k</text>
<text x="398.7" y="158.4" transform="rotate(-90 398.7 158.4)">R28</text>
<text x="401" y="157" transform="rotate(-90 401 157)">10k</text>
<text x="403.8" y="158.4" transform="rotate(-90 403.8 158.4)">R31</text>
<text x="406.1" y="157" transform="rotate(-90 406.1 157)">10k</text>
<text x="348.2" y="172.4">3.3V_Main</text>
<text x="351.5" y="185.3" transform="rotate(-90 351.5 185.3)">2.2k</text>
<text x="356.6" y="185.3" transform="rotate(-90 356.6 185.3)">2.2k</text>
<text x="349.2" y="186.4" transform="rotate(-90 349.2 186.4)">R16</text>
<text x="354.3" y="186.4" transform="rotate(-90 354.3 186.4)">R17</text>
<text x="401.3" y="188.9" transform="rotate(-90 401.3 188.9)">R30</text>
<text x="403.6" y="187.5" transform="rotate(-90 403.6 187.5)">10k</text>
<text x="104.7" y="194.5">GND_Main</text>
<text x="390.9" y="192.5">GND_Main</text>
<text x="205.7" y="199.9">3.3V_Main</text>
<text x="229.9" y="202.4">3.3V_Main</text>
<text x="248.8" y="201.6">U5</text>
<text x="260.4" y="202.4">3.3V_Main</text>
<text x="214.6" y="208">C4</text>
<text x="240.5" y="209.3">VDDM</text>
<text x="246.5" y="204.2">SX1509</text>
<text x="254.8" y="209.3">VCC1</text>
<text x="369.3" y="208.7">12V_Main</text>
<text x="396.2" y="208.7">3.3V_Main</text>
<text x="214.6" y="210.5">0.1uf</text>
<text x="253.5" y="211.8">I/O[0]</text>
<text x="253.5" y="214.3">I/O[1]</text>
<text x="356.9" y="215.1">5V_Main</text>
<text x="206.3" y="218.9">GND_Main</text>
<text x="222.2" y="220.6" transform="rotate(-90 222.2 220.6)">R13</text>
<text x="224.5" y="219.2" transform="rotate(-90 224.5 219.2)">10k</text>
<text x="227.3" y="220.6" transform="rotate(-90 227.3 220.6)">R14</text>
<text x="229.6" y="219.2" transform="rotate(-90 229.6 219.2)">10k</text>
<text x="253.5" y="216.9">I/O[2]</text>
<text x="253.5" y="219.4">I/O[3]</text>
<text x="253.5" y="222">I/O[4]</text>
<text x="240.5" y="224.5">RESET</text>
<text x="253.5" y="224.5">I/O[5]</text>
<text x="253.5" y="227">I/O[6]</text>
<text x="379.5" y="223">GND_Main</text>
<text x="69.1" y="232.1">12V_Main</text>
<text x="100.9" y="232.1">12V_Main</text>
<text x="132.6" y="232.1">12V_Main</text>
<text x="164.4" y="232.1">12V_Main</text>
<text x="240.5" y="229.6">SDA</text>
<text x="240.5" y="232.1">SCL</text>
<text x="253.5" y="229.6">I/O[7]</text>
<text x="77.5" y="235.7">AuxRelay</text>
<text x="78.9" y="239.7">12V</text>
<text x="109.2" y="235.7">Relay1</text>
<text x="110.7" y="239.7">12V</text>
<text x="141" y="235.7">Relay2</text>
<text x="142.4" y="239.7">12V</text>
<text x="172.7" y="235.7">Relay3</text>
<text x="174.2" y="239.7">12V</text>
<text x="240.5" y="237.2">INT</text>
<text x="253.5" y="237.2">I/O[8]</text>
<text x="253.5" y="239.7">I/O[9]</text>
<text x="254.8" y="234.7">VCC2</text>
<text x="240.5" y="242.3">OSCIO</text>
<text x="252.3" y="242.3">I/O[10]</text>
<text x="252.3" y="244.8">I/O[11]</text>
<text x="78.9" y="246.1">Trigger</text>
<text x="110.7" y="246.1">Trigger</text>
<text x="142.4" y="246.1">Trigger</text>
<text x="174.2" y="246.1">Trigger</text>
<text x="240.5" y="249.9">ADDR1</text>
<text x="240.5" y="247.4">ADDR0</text>
<text x="252.3" y="247.4">I/O[12]</text>
<text x="252.3" y="249.9">I/O[13]</text>
<text x="78.9" y="252.4">RelayGND</text>
<text x="110.7" y="252.4">RelayGND</text>
<text x="142.4" y="252.4">RelayGND</text>
<text x="174.2" y="252.4">RelayGND</text>
<text x="223.3" y="257.3">GND_Main</text>
<text x="240.5" y="255">GND</text>
<text x="252.3" y="252.4">I/O[14]</text>
<text x="252.3" y="255">I/O[15]</text>
<text x="69.1" y="259.5">GND_Main</text>
<text x="100.8" y="259.3">GND_Main</text>
<text x="132.6" y="259.3">GND_Main</text>
<text x="164.3" y="259.3">GND_Main</text>
</g>
<g font-size="1.3" fill="#0000c2">
<text x="94.8" y="22.1">to maintain ground isolation in this board</text>
<text x="96.6" y="25.1">anything with an external power supply</text>
<text x="97.8" y="27.9">should connect to the isolated io</text>
<text x="110.1" y="40.6">Extra IO</text>
<text x="365.5" y="71.5" transform="rotate(-90 365.5 71.5)">BIGTREETECH TFT35 SPI V2.1 Touch Screen</text>
<text x="124" y="136.1">Thermocouple Connection</text>
<text x="236.8" y="137.6">Must REMOVE RGB LED. FOR THERMOFAULT 0/2 to work</text>
</g>
<g font-size="1.3" fill="#0f0f0f">
<text x="63.5" y="36.7">IO_1</text>
<text x="390.9" y="40.8">LCD_IORQ</text>
<text x="390.9" y="43.3">SDA</text>
<text x="390.9" y="45.9">SCL</text>
<text x="58.4" y="50.7">IO_2</text>
<text x="390.9" y="50.9">CS3</text>
<text x="390.9" y="53.5">CLK</text>
<text x="390.9" y="48.4">LCD_Reset</text>
<text x="95.2" y="59.6">IO_3</text>
<text x="390.9" y="56">MOSI</text>
<text x="390.9" y="58.6">MISO</text>
<text x="95.2" y="62.1">IO_4</text>
<text x="95.2" y="69.7">IO_6</text>
<text x="95.2" y="67.2">IO_5</text>
<text x="95.2" y="74.8">IO_7</text>
<text x="221" y="93.9">IO_Expander_IRQ</text>
<text x="221" y="101.5">IO_Expander_RST</text>
<text x="221" y="96.4">SDA</text>
<text x="221" y="98.9">SCL</text>
<text x="221" y="106.6">CLK</text>
<text x="221" y="104">MOSI</text>
<text x="221" y="109.1">MISO</text>
<text x="221" y="111.6">CS0</text>
<text x="221" y="119.3">CS3</text>
<text x="221" y="116.7">CS2</text>
<text x="221" y="114.2">CS1</text>
<text x="365.8" y="123.1">thermoFault_0</text>
<text x="365.8" y="125.6">thermoDrdy_0</text>
<text x="221" y="129.4">thermoFault_0</text>
<text x="365.8" y="128.1">thermoFault_1</text>
<text x="365.8" y="130.7">thermoDrdy_1</text>
<text x="221" y="137">thermoFault_1</text>
<text x="365.8" y="135.8">thermoDrdy_2</text>
<text x="365.8" y="133.2">thermoFault_2</text>
<text x="111.8" y="143.4">thermoFault_0</text>
<text x="221" y="139.6">thermoFault_2</text>
<text x="111.8" y="145.9">thermoDrdy_0</text>
<text x="111.8" y="148.5">thermoFault_1</text>
<text x="111.8" y="153.5">thermoFault_2</text>
<text x="111.8" y="151">thermoDrdy_1</text>
<text x="111.8" y="161.2">MOSI</text>
<text x="111.8" y="156.1">thermoDrdy_2</text>
<text x="111.8" y="166.2">CLK</text>
<text x="111.8" y="163.7">MISO</text>
<text x="372.1" y="163.7">CS3</text>
<text x="372.1" y="166.2">CS2</text>
<text x="111.8" y="168.8">CS0</text>
<text x="111.8" y="171.3">CS1</text>
<text x="111.8" y="173.9">CS2</text>
<text x="372.1" y="173.9">MOSI</text>
<text x="372.1" y="168.8">CS1</text>
<text x="372.1" y="171.3">CS0</text>
<text x="111.8" y="176.4">SDA</text>
<text x="111.8" y="178.9">SCL</text>
<text x="372.1" y="176.4">MISO</text>
<text x="372.1" y="178.9">CLK</text>
<text x="344.2" y="190.4">SDA</text>
<text x="344.2" y="192.9">SCL</text>
<text x="271.8" y="213.2">Relay2</text>
<text x="271.8" y="210.7">Relay1</text>
<text x="271.8" y="215.8">Relay3</text>
<text x="271.8" y="220.9">IO_1</text>
<text x="271.8" y="218.3">Relay4</text>
<text x="204.5" y="223.4">IO_Expander_RST</text>
<text x="271.8" y="223.4">IO_2</text>
<text x="271.8" y="225.9">IO_3</text>
<text x="231.1" y="231">SCL</text>
<text x="231.1" y="228.5">SDA</text>
<text x="271.8" y="228.5">IO_4</text>
<text x="204.5" y="236.1">IO_Expander_IRQ</text>
<text x="271.8" y="238.6">thermoDrdy_1</text>
<text x="271.8" y="236.1">thermoDrdy_0</text>
<text x="69.8" y="245">Relay1</text>
<text x="101.6" y="245">Relay2</text>
<text x="133.3" y="245">Relay3</text>
<text x="165.1" y="245">Relay4</text>
<text x="271.8" y="243.7">IO_5</text>
<text x="271.8" y="241.2">thermoDrdy_2</text>
<text x="271.8" y="248.8">IO_7</text>
<text x="271.8" y="251.3">LCD_IORQ</text>
<text x="271.8" y="246.3">IO_6</text>
<text x="271.8" y="253.9">LCD_Reset</text>
</g>
<g font-size="1.3" fill="#a90000">
<text x="75.5" y="41.9">3</text>
<text x="75.5" y="36.8">4</text>
<text x="88.2" y="36.8">1</text>
<text x="88.2" y="41.9">2</text>
<text x="369.2" y="40.9">1</text>
<text x="109.8" y="44.4">1</text>
<text x="109.8" y="47">2</text>
<text x="369.2" y="43.4">2</text>
<text x="369.2" y="45.9">3</text>
<text x="75.5" y="50.8">1</text>
<text x="88.2" y="50.8">4</text>
<text x="109.8" y="52">1</text>
<text x="369.2" y="48.5">4</text>
<text x="369.2" y="51">5</text>
<text x="369.2" y="53.6">6</text>
<text x="75.5" y="55.9">2</text>
<text x="88.2" y="55.9">3</text>
<text x="109.8" y="59.7">1</text>
<text x="109.8" y="54.6">2</text>
<text x="168.2" y="58.4">3</text>
<text x="191.7" y="55.9" transform="rotate(-90 191.7 55.9)">21</text>
<text x="194.3" y="55.3" transform="rotate(-90 194.3 55.3)">2</text>
<text x="215.9" y="58.4">43</text>
<text x="369.2" y="56.1">7</text>
<text x="369.2" y="58.6">8</text>
<text x="109.8" y="62.2">2</text>
<text x="215.9" y="60.9">42</text>
<text x="368.6" y="63.7">10</text>
<text x="369.2" y="61.2">9</text>
<text x="109.8" y="67.3">1</text>
<text x="109.8" y="69.8">2</text>
<text x="168.2" y="66">8</text>
<text x="168.2" y="68.6">9</text>
<text x="215.9" y="68.6">25</text>
<text x="215.9" y="66">26</text>
<text x="109.8" y="74.9">1</text>
<text x="109.8" y="77.4">2</text>
<text x="167.6" y="76.2">36</text>
<text x="215.9" y="76.2">31</text>
<text x="167.6" y="83.8">39</text>
<text x="167.6" y="78.7">37</text>
<text x="167.6" y="81.3">38</text>
<text x="215.9" y="81.3">40</text>
<text x="215.9" y="78.7">41</text>
<text x="215.9" y="83.8">13</text>
<text x="216.5" y="86.3">4</text>
<text x="216.5" y="88.9">5</text>
<text x="216.5" y="91.4">6</text>
<text x="216.5" y="94">7</text>
<text x="215.9" y="96.5">12</text>
<text x="215.9" y="99">15</text>
<text x="215.9" y="101.6">16</text>
<text x="215.9" y="104.1">17</text>
<text x="215.9" y="106.7">18</text>
<text x="215.9" y="109.2">19</text>
<text x="215.9" y="111.7">20</text>
<text x="215.9" y="114.3">10</text>
<text x="215.9" y="116.8">11</text>
<text x="215.9" y="119.4">27</text>
<text x="215.9" y="121.9">32</text>
<text x="215.9" y="124.4">33</text>
<text x="215.9" y="127">34</text>
<text x="215.9" y="129.5">35</text>
<text x="215.9" y="134.6">14</text>
<text x="215.9" y="137.1">28</text>
<text x="215.9" y="132.1">30</text>
<text x="103.5" y="143.5">18</text>
<text x="103.5" y="140.9">19</text>
<text x="103.5" y="138.4">20</text>
<text x="215.9" y="139.7">29</text>
<text x="103.5" y="148.6">16</text>
<text x="103.5" y="146">17</text>
<text x="193" y="144.8" transform="rotate(-90 193 144.8)">44</text>
<text x="103.5" y="153.6">14</text>
<text x="103.5" y="151.1">15</text>
<text x="103.5" y="161.3">11</text>
<text x="103.5" y="158.7">12</text>
<text x="103.5" y="156.2">13</text>
<text x="103.5" y="163.8">10</text>
<text x="104.1" y="166.3">9</text>
<text x="104.1" y="174">6</text>
<text x="104.1" y="171.4">7</text>
<text x="104.1" y="168.9">8</text>
<text x="104.1" y="179">4</text>
<text x="104.1" y="176.5">5</text>
<text x="104.1" y="184.1">2</text>
<text x="104.1" y="181.6">3</text>
<text x="104.1" y="186.7">1</text>
<text x="237.4" y="208.3">12</text>
<text x="260.9" y="208.3">4</text>
<text x="260.3" y="210.8">27</text>
<text x="260.3" y="213.3">28</text>
<text x="260.9" y="215.9">1</text>
<text x="260.9" y="218.4">2</text>
<text x="260.9" y="221">5</text>
<text x="237.4" y="223.5">23</text>
<text x="260.9" y="223.5">6</text>
<text x="260.9" y="226">7</text>
<text x="237.4" y="228.6">24</text>
<text x="237.4" y="231.1">25</text>
<text x="260.3" y="233.7">18</text>
<text x="260.9" y="228.6">8</text>
<text x="238.1" y="236.2">9</text>
<text x="260.3" y="236.2">13</text>
<text x="260.3" y="238.7">14</text>
<text x="237.4" y="241.3">11</text>
<text x="260.3" y="241.3">15</text>
<text x="260.3" y="243.8">16</text>
<text x="237.4" y="248.9">10</text>
<text x="237.4" y="246.4">26</text>
<text x="260.3" y="246.4">19</text>
<text x="260.3" y="248.9">20</text>
<text x="260.3" y="251.4">21</text>
<text x="260.3" y="254">22</text>
</g>
<g font-size="1.3" fill="#725600">
<text x="240.2" y="87.3">DataFromSafty</text>
<text x="240.2" y="89.9">DataToSafty</text>
<text x="240.2" y="92.4">Fault</text>
<text x="382" y="210.6" transform="rotate(-90 382 210.6)">12V</text>
<text x="408.6" y="210.6" transform="rotate(-90 408.6 210.6)">3.3V</text>
<text x="370.5" y="218.2" transform="rotate(-90 370.5 218.2)">5V</text>
<text x="396.4" y="220.7">Gnd</text>
<text x="77.5" y="257.6">File: SSD.kicad_sch</text>
<text x="109.2" y="257.6">File: SSD.kicad_sch</text>
<text x="141" y="257.6">File: SSD.kicad_sch</text>
<text x="172.7" y="257.6">File: SSD.kicad_sch</text>
</g>
</svg>
